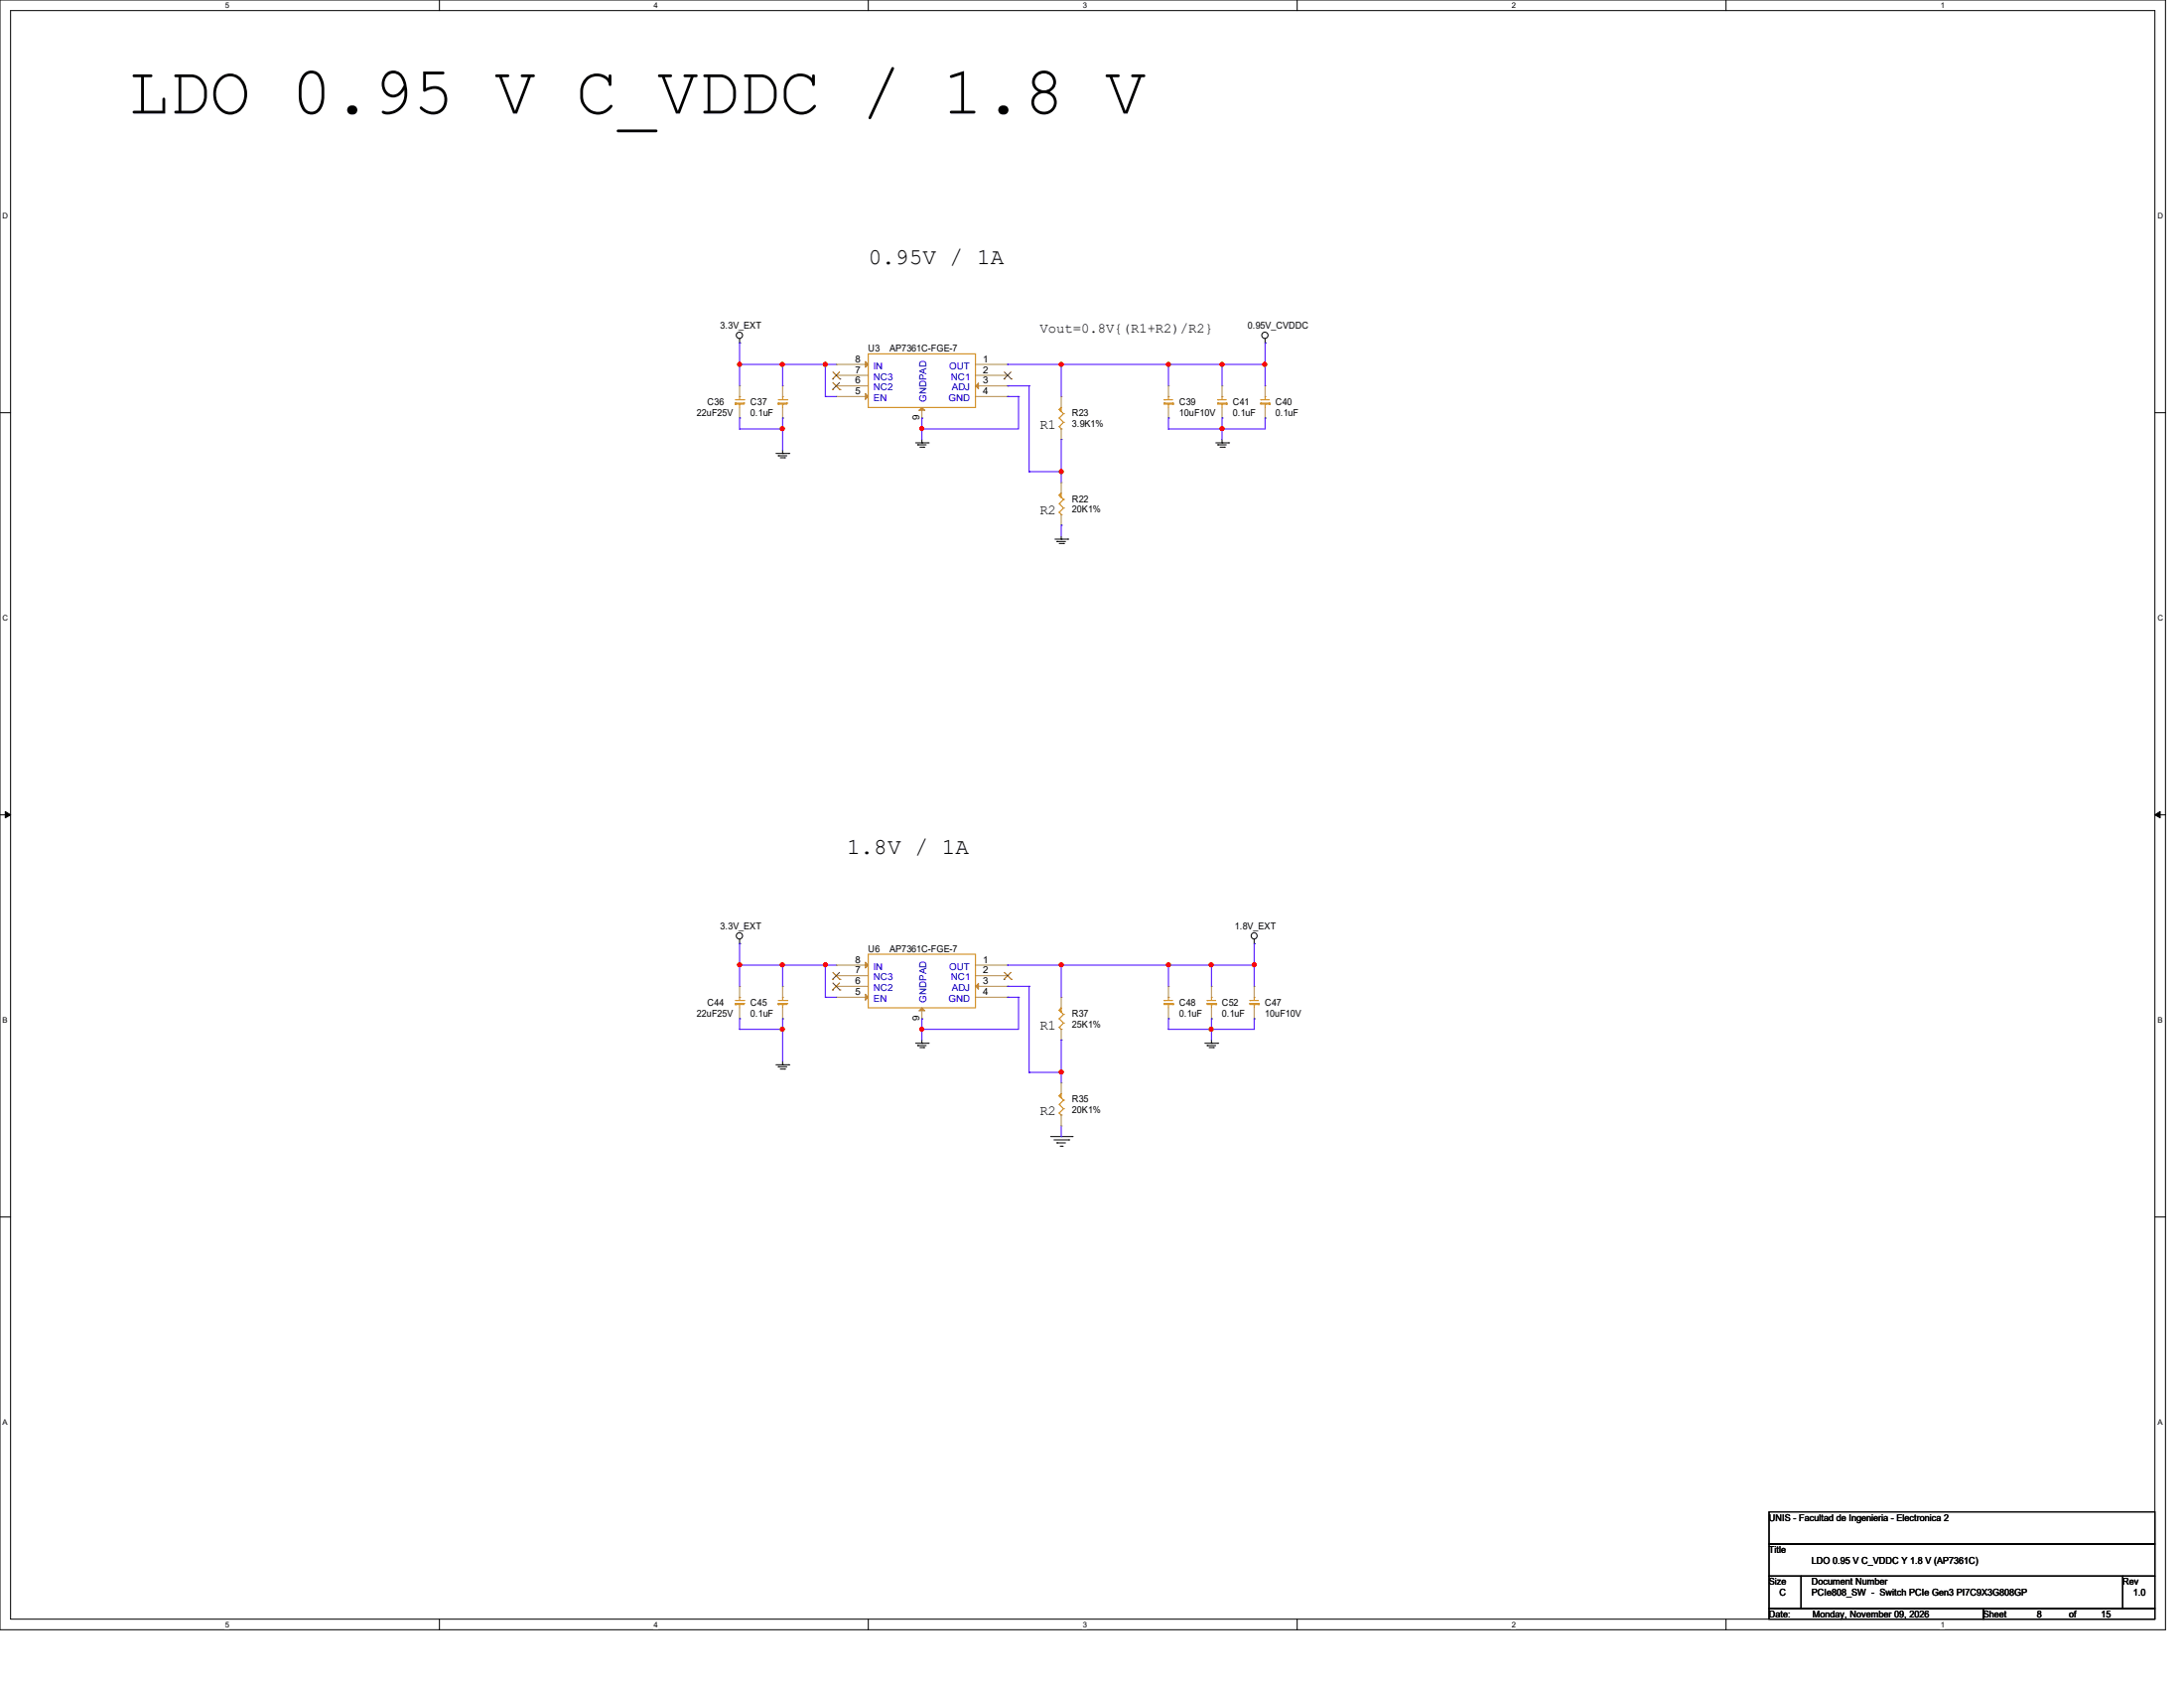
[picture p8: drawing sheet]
<svg xmlns="http://www.w3.org/2000/svg" width="279mm" height="216mm" viewBox="0 0 279 216" stroke-linecap="round" stroke-linejoin="round" font-family="sans-serif">
<path d="M0 0h277v208.4h-277zM1.4 1.4h274.3v205.7h-274.3z" fill="none" stroke="#000" stroke-width=".13"/>
<g fill="#fff">
<path d="M28.8 .1h.5v1.1h-.5z"/>
<path d="M28.8 207.2h.5v1.1h-.5z"/>
</g>
<path d="M56.2 0v1.4M56.2 207.1v1.3" fill="none" stroke="#000" stroke-width=".13"/>
<g fill="#fff">
<path d="M83.7 .1h.5v1.1h-.5z"/>
<path d="M83.7 207.2h.5v1.1h-.5z"/>
</g>
<path d="M111.1 0v1.4M111.1 207.1v1.3" fill="none" stroke="#000" stroke-width=".13"/>
<g fill="#fff">
<path d="M138.5 .1h.6v1.1h-.6z"/>
<path d="M138.5 207.2h.6v1.1h-.6z"/>
</g>
<path d="M165.9 0v1.4M165.9 207.1v1.3" fill="none" stroke="#000" stroke-width=".13"/>
<g fill="#fff">
<path d="M193.4 .1h.5v1.1h-.5z"/>
<path d="M193.4 207.2h.5v1.1h-.5z"/>
</g>
<path d="M220.8 0v1.4M220.8 207.1v1.3" fill="none" stroke="#000" stroke-width=".13"/>
<g fill="#fff">
<path d="M248.2 .1h.6v1.1h-.6z"/>
<path d="M248.2 207.2h.6v1.1h-.6z"/>
<path d="M.3 27.1h.8v1.1h-.8z"/>
<path d="M276 27.1h.7v1.1h-.7z"/>
<path d="M.3 78.5h.8v1.1h-.8z"/>
<path d="M276 78.5h.7v1.1h-.7z"/>
</g>
<path d="M0 52.8h1.4M275.7 52.8h1.3" fill="none" stroke="#000" stroke-width=".13"/>
<g fill="#fff">
<path d="M.3 129.9h.7v1.1h-.7z"/>
<path d="M276 129.9h.6v1.1h-.6z"/>
</g>
<path d="M0 104.2h1.4M275.7 104.2h1.3" fill="none" stroke="#000" stroke-width=".13"/>
<path d="M.7 103.8l.7 .4-.7 .4zM275.7 104.2l.7-.4v.8z" fill="#000" stroke="#000" stroke-width=".13"/>
<g fill="#fff">
<path d="M.3 181.4h.7v1.1h-.7z"/>
<path d="M276 181.4h.6v1.1h-.6z"/>
</g>
<g fill="none" stroke="#000" stroke-width=".13">
<path d="M94.6 43.9h.1M94.6 43.3v.6M99.3 58h1.6M99.6 58.3h.1M99.6 58.3h1.1M99.8 58.5h.6M100.1 58h.1M100.1 57.6v.4M100.4 58.5h.1M100.9 58h.1M117.1 56.6h1.6M117.4 56.9h.1"/>
<path d="M117.4 56.9h1.1M117.7 57.2h.5M117.9 56.6h.1M117.9 56.2v.4M118.2 57.2h.1M118.7 56.6h.1M155.5 56.6h1.7M155.8 56.9h.1M155.8 56.9h1.1M156.1 57.2h.5M156.3 56.6h.1M156.3 56.2v.4"/>
<path d="M156.6 57.2h.1M157.2 56.6h.1M161.8 43.9h.1M161.8 43.3v.6M135 69h1.6M135.2 69.3h.1M135.2 69.3h1.1M135.5 69.5h.6M135.8 69h.1M135.8 68.6v.4M136.1 69.5h.1M136.6 69h.1"/>
<path d="M94.6 120.7h.1M94.6 120.1v.6M99.3 136.2h1.6M99.6 136.4h.1M99.6 136.4h1.1M99.8 136.7h.6M100.1 136.2h.1M100.1 135.8v.4M100.4 136.7h.1M100.9 136.2h.1M117.1 133.4h1.6M117.4 133.7h.1"/>
<path d="M117.4 133.7h1.1M117.7 134h.5M117.9 133.4h.1M117.9 133v.4M118.2 134h.1M118.7 133.4h.1M154.1 133.4h1.7M154.4 133.7h.1M154.4 133.7h1.1M154.7 134h.5M155 133.4h.1M155 133v.4"/>
<path d="M155.2 134h.1M155.8 133.4h.1M160.4 120.7h.1M160.4 120.1v.6M0 155.7h1.4M134.4 145.4h2.8M134.8 145.8h1.9M135.2 146.2h.1M135.2 146.2h1.1M135.6 146.6h.3M135.9 146.6h.1M136.7 145.8h.1"/>
<path d="M137.2 145.4h.1M275.7 155.7h1.3M226.3 193.4h49.4v4.1h-49.4zM226.3 197.5h49.4v4.1h-49.4zM226.3 201.6h4.1v4.1h-4.1zM226.3 205.7h27.4v1.4h-27.4zM230.4 201.6h41.2v4.1h-41.2zM253.7 205.7h22v1.4h-22zM271.6 201.6h4.1v4.1h-4.1z"/>
<circle cx="94.6" cy="42.9" r=".4"/>
<circle cx="161.8" cy="42.9" r=".4"/>
<circle cx="94.6" cy="119.7" r=".4"/>
<circle cx="160.4" cy="119.7" r=".39"/>
</g>
<g fill="none" stroke="#cc8006" stroke-width=".13">
<path d="M94.1 51.7h.1M94.1 51.6h.1M94.1 51.1h1.1M94.1 51.6h1.1M94.1 51.6v.1M94.6 51.7h.1M94.6 50.7h.1M94.6 50.7v.4M94.6 51.7v.4M95.2 51.1h.1M95.2 51.6h.1M95.2 51.6v.1h-1.1"/>
<path d="M99.6 51.7h.1M99.6 51.6h.1M99.6 51.1h1.1M99.6 51.6h1.1M99.6 51.6v.1M100.1 51.7h.1M100.1 50.7h.1M100.1 50.7v.4M100.1 51.7v.4M100.7 51.1h.1M100.7 51.6h.1M100.7 51.6v.1h-1.1"/>
<path d="M111.1 45.3h13.7v6.8h-13.7zM135.5 52.4h.1M135.5 53.5h.1M135.5 54.6h.1M135.5 52.4l.6 .5M135.5 53.5l.6 .5M135.5 54.6l.3 .3M135.8 54.9h.1M135.8 52.1l-.3 .3M136.1 52.9h.1M136.1 54h.1M136.1 52.9l-.6 .6"/>
<path d="M136.1 54l-.6 .6M148.9 51.1h.1M148.9 51.6h.1M148.9 51.6v.1h1.1M148.9 51.1h1.1M148.9 51.6h1.1M149.5 51.7h.1M149.5 50.7h.1M149.5 50.7v.4M149.5 51.7v.4M150 51.7h.1M150 51.6h.1"/>
<path d="M150 51.6v.1M155.8 51.1h.1M155.8 51.6h.1M155.8 51.6v.1h1.1M155.8 51.1h1.1M155.8 51.6h1.1M156.3 51.7h.1M156.3 50.7h.1M156.3 50.7v.4M156.3 51.7v.4M156.9 51.7h.1M156.9 51.6h.1"/>
<path d="M156.9 51.6v.1M161.3 51.1h.1M161.3 51.6h.1M161.3 51.6v.1h1.1M161.3 51.1h1.1M161.3 51.6h1.1M161.8 51.7h.1M161.8 50.7h.1M161.8 50.7v.4M161.8 51.7v.4M162.4 51.7h.1M162.4 51.6h.1"/>
<path d="M162.4 51.6v.1M135.5 63.3h.1M135.5 64.4h.1M135.5 65.5h.1M135.5 63.3l.6 .6M135.5 64.4l.6 .6M135.5 65.5l.3 .3M135.8 65.8h.1M135.8 63.1l-.3 .2M136.1 63.9h.1M136.1 65h.1M136.1 63.9l-.6 .5"/>
<path d="M136.1 65l-.6 .5M94.1 128.5h.1M94.1 128.4h.1M94.1 128h1.1M94.1 128.4h1.1M94.1 128.4v.1M94.6 128.5h.1M94.6 127.6h.1M94.6 127.6v.4M94.6 128.5v.4M95.2 128h.1M95.2 128.4h.1"/>
<path d="M95.2 128.4v.1h-1.1M99.6 128.5h.1M99.6 128.4h.1M99.6 128h1.1M99.6 128.4h1.1M99.6 128.4v.1M100.1 128.5h.1M100.1 127.6h.1M100.1 127.6v.4M100.1 128.5v.4M100.7 128h.1M100.7 128.4h.1"/>
<path d="M100.7 128.4v.1h-1.1M111.1 122h13.7v6.9h-13.7zM135.5 129.2h.1M135.5 130.3h.1M135.5 131.4h.1M135.5 129.2l.6 .6M135.5 130.3l.6 .6M135.5 131.4l.3 .3M135.8 131.7h.1M135.8 128.9l-.3 .3M135.8 139.9l-.3 .3M136.1 129.8h.1"/>
<path d="M136.1 130.9h.1M136.1 129.8l-.6 .5M136.1 130.9l-.6 .5M148.9 128h.1M148.9 128.4h.1M148.9 128.4v.1h1.1M148.9 128h1.1M148.9 128.4h1.1M149.5 128.5h.1M149.5 127.6h.1M149.5 127.6v.4M149.5 128.5v.4"/>
<path d="M150 128.5h.1M150 128.4h.1M150 128.4v.1M154.4 128h.1M154.4 128.4h.1M154.4 128.4v.1h1.1M154.4 128h1.1M154.4 128.4h1.1M155 128.5h.1M155 127.6h.1M155 127.6v.4M155 128.5v.4"/>
<path d="M155.5 128.5h.1M155.5 128.4h.1M155.5 128.4v.1M159.9 128h.1M159.9 128.4h.1M159.9 128.4v.1h1.1M159.9 128h1.1M159.9 128.4h1.1M160.4 128.5h.1M160.4 127.6h.1M160.4 127.6v.4M160.4 128.5v.4"/>
<path d="M161 128.5h.1M161 128.4h.1M161 128.4v.1M135.5 140.2h.1M135.5 141.3h.1M135.5 142.4h.1M135.5 140.2l.6 .5M135.5 141.3l.6 .5M135.5 142.4l.3 .2M135.8 142.6h.1M136.1 140.7h.1M136.1 141.8h.1"/>
<path d="M136.1 140.7l-.6 .6M136.1 141.8l-.6 .6"/>
</g>
<g fill="#cc8006" stroke="#cc8006" stroke-width=".13">
<path d="M135.8 128.9v.6l-.3-.3 .3 .3-.3-.3z" fill-rule="evenodd"/>
<path d="M135.5 63.3l.3-.2v.5z" fill-rule="evenodd"/>
<path d="M135.5 52.4l.3-.3v.6z" fill-rule="evenodd"/>
<path d="M135.8 139.9v.5l-.3-.2 .3 .2-.3-.2z" fill-rule="evenodd"/>
</g>
<g fill="none" stroke="#a84" stroke-width=".13">
<path d="M94.6 53.5h.1M94.6 49.4h.1M94.6 49.4v1.3M94.6 52.1v1.4M100.1 53.5h.1M100.1 49.4h.1M100.1 49.4v1.3M100.1 52.1v1.4M107 46.6h.1M107 48h.1M107 49.4h.1M107 50.7h.1"/>
<path d="M107 46.6h4.1M107 48h4.1M107 49.4h4.1M107 50.7h4.1M117.9 53.5h.1M117.9 52.1v1.4M124.8 46.6h4.1M124.8 48h4.1M124.8 49.4h4.1M124.8 50.7h4.1M128.9 46.6h.1M128.9 48h.1"/>
<path d="M128.9 49.4h.1M128.9 50.7h.1M135.8 50.7h.1M135.8 56.2h.1M135.8 50.7v1.4M135.8 54.9v1.3M149.5 53.5h.1M149.5 49.4h.1M149.5 49.4v1.3M149.5 52.1v1.4M156.3 53.5h.1M156.3 49.4h.1"/>
<path d="M156.3 49.4v1.3M156.3 52.1v1.4M161.8 53.5h.1M161.8 49.4h.1M161.8 49.4v1.3M161.8 52.1v1.4M135.8 61.7h.1M135.8 67.2h.1M135.8 61.7v1.4M135.8 65.8v1.4M94.6 130.3h.1M94.6 126.2h.1"/>
<path d="M94.6 126.2v1.4M94.6 128.9v1.4M100.1 130.3h.1M100.1 126.2h.1M100.1 126.2v1.4M100.1 128.9v1.4M107 123.4h.1M107 124.8h.1M107 126.2h.1M107 127.6h.1M107 123.4h4.1M107 124.8h4.1"/>
<path d="M107 126.2h4.1M107 127.6h4.1M117.9 130.3h.1M117.9 128.9v1.4M124.8 123.4h4.1M124.8 124.8h4.1M124.8 126.2h4.1M124.8 127.6h4.1M128.9 123.4h.1M128.9 124.8h.1M128.9 126.2h.1M128.9 127.6h.1"/>
<path d="M135.8 127.6h.1M135.8 133h.1M135.8 138.5h.1M135.8 127.6v1.3M135.8 131.7v1.3M135.8 138.5v1.4M149.5 130.3h.1M149.5 126.2h.1M149.5 126.2v1.4M149.5 128.9v1.4M155 130.3h.1M155 126.2h.1"/>
<path d="M155 126.2v1.4M155 128.9v1.4M160.4 130.3h.1M160.4 126.2h.1M160.4 126.2v1.4M160.4 128.9v1.4M135.8 144h.1M135.8 142.6v1.4"/>
</g>
<g fill="none" stroke="#804000" stroke-width=".13">
<path d="M106.5 48.5h.1M106.5 49.8h.1M106.6 47.6l.8 .9M106.6 48.9l.8 .9M107.4 47.6l-.9 .9M107.4 48.9l-.9 .9M107.4 48.5h.1M107.4 49.8h.1M128.4 48.5h.1M128.5 47.6l.9 .9M129.3 47.6l-.9 .9M129.4 48.5h.1"/>
<path d="M106.5 125.3h.1M106.5 126.6h.1M106.6 124.4l.8 .9M106.6 125.7l.8 .9M107.4 124.4l-.9 .9M107.4 125.7l-.9 .9M107.4 125.3h.1M107.4 126.6h.1M128.4 125.3h.1M128.5 124.4l.9 .9M129.3 124.4l-.9 .9M129.4 125.3h.1"/>
</g>
<g fill="#a84" stroke="#a84" stroke-width=".13">
<path d="M124.8 126.2l.4-.4v.7z"/>
<path d="M110.7 123.1l.4 .3-.4 .4z"/>
<path d="M110.7 127.2l.4 .4-.4 .3z"/>
<path d="M117.6 129.3l.3-.4 .4 .4z"/>
<path d="M125.2 49v.7l-.4-.3z"/>
<path d="M110.7 46.2l.4 .4-.4 .4z"/>
<path d="M110.7 50.3l.4 .4-.4 .4z"/>
<path d="M117.6 52.5l.3-.4 .4 .4z"/>
</g>
<g fill="none" stroke="#4200ff" stroke-width=".13">
<path d="M94.6 43.9h.1M94.6 46.6h.1M94.6 53.5h.1M94.6 54.9h.1M94.6 43.9v5.5M94.6 53.5v1.4M94.6 46.6h12.4M94.6 54.9h5.5M100.1 46.6h.1M100.1 53.5h.1M100.1 54.9h.1M100.1 46.6v2.8"/>
<path d="M100.1 53.5v4.1M105.6 46.6h.1M105.6 50.7h.1M105.6 46.6v4.1M105.6 50.7h1.4M117.9 53.5h.1M117.9 54.9h.1M117.9 53.5v2.7M128.9 46.6h.1M128.9 49.4h.1M128.9 50.7h.1M128.9 46.6h32.9"/>
<path d="M128.9 49.4h2.8M128.9 50.7h1.4M130.3 50.7h.1M130.3 50.7v4.2h-12.4M131.7 49.4h.1M131.7 49.4v10.9M135.8 46.6h.1M135.8 56.2h.1M135.8 46.6v4.1M135.8 56.2v5.5M149.5 46.6h.1M149.5 53.5h.1"/>
<path d="M149.5 54.9h.1M149.5 46.6v2.8M149.5 53.5v1.4M156.3 46.6h.1M156.3 53.5h.1M156.3 54.9h.1M156.3 46.6v2.8M156.3 53.5v2.7M161.8 43.9h.1M161.8 46.6h.1M161.8 53.5h.1M161.8 43.9v5.5"/>
<path d="M161.8 53.5v1.4h-12.3M131.7 60.3h.1M131.7 60.3h4.1M135.8 60.3h.1M135.8 67.2h.1M135.8 67.2v1.4M94.6 120.7h.1M94.6 123.4h.1M94.6 130.3h.1M94.6 131.7h.1M94.6 120.7v5.5M94.6 130.3v1.4"/>
<path d="M94.6 123.4h12.4M94.6 131.7h5.5M100.1 123.4h.1M100.1 130.3h.1M100.1 131.7h.1M100.1 123.4v2.8M100.1 130.3v5.5M105.6 123.4h.1M105.6 127.6h.1M105.6 123.4v4.2M105.6 127.6h1.4M117.9 130.3h.1"/>
<path d="M117.9 131.7h.1M117.9 130.3v2.7M128.9 123.4h.1M128.9 126.2h.1M128.9 127.6h.1M128.9 123.4h31.5M128.9 126.2h2.8M128.9 127.6h1.4M130.3 127.6h.1M130.3 127.6v4.1h-12.4M131.7 126.2h.1M131.7 137.2h.1"/>
<path d="M131.7 126.2v11M131.7 137.2h4.1M135.8 123.4h.1M135.8 133h.1M135.8 137.2h.1M135.8 123.4v4.2M135.8 133v5.5M149.5 123.4h.1M149.5 130.3h.1M149.5 131.7h.1M149.5 123.4v2.8M149.5 130.3v1.4"/>
<path d="M155 123.4h.1M155 130.3h.1M155 131.7h.1M155 123.4v2.8M155 130.3v2.7M160.4 120.7h.1M160.4 123.4h.1M160.4 130.3h.1M160.4 120.7v5.5M160.4 130.3v1.4h-10.9M135.8 145.4h.1M135.8 144v1.4"/>
</g>
<g fill="#f00" stroke="#f00" stroke-width=".13">
<circle cx="94.6" cy="46.6" r=".25"/>
<circle cx="105.6" cy="46.6" r=".25"/>
<circle cx="100.1" cy="46.6" r=".25"/>
<circle cx="149.5" cy="46.6" r=".25"/>
<circle cx="135.8" cy="46.6" r=".25"/>
<circle cx="161.8" cy="46.6" r=".25"/>
<circle cx="156.3" cy="46.6" r=".25"/>
<circle cx="100.1" cy="54.8" r=".25"/>
<circle cx="117.9" cy="54.8" r=".24"/>
<circle cx="156.3" cy="54.8" r=".25"/>
<circle cx="135.8" cy="60.3" r=".25"/>
<circle cx="94.6" cy="123.4" r=".25"/>
<circle cx="105.6" cy="123.4" r=".25"/>
<circle cx="100.1" cy="123.4" r=".25"/>
<circle cx="149.5" cy="123.4" r=".25"/>
<circle cx="135.8" cy="123.4" r=".25"/>
<circle cx="160.4" cy="123.4" r=".25"/>
<circle cx="154.9" cy="123.4" r=".25"/>
<circle cx="100.1" cy="131.6" r=".25"/>
<circle cx="117.9" cy="131.6" r=".24"/>
<circle cx="154.9" cy="131.6" r=".25"/>
<circle cx="135.8" cy="137.1" r=".25"/>
</g>
<text font-size="8.8" x="16.4" y="14.5">LDO 0.95 V C_VDDC / 1.8 V</text>
<g font-size="2.9">
<text x="111.1" y="33.8">0.95V / 1A</text>
<text x="108.3" y="109.3">1.8V / 1A</text>
</g>
<g font-size="1.8">
<text x="133" y="42.5">Vout=0.8V{(R1+R2)/R2}</text>
<text x="133" y="54.9">R1</text>
<text x="133" y="65.8">R2</text>
<text x="133" y="131.7">R1</text>
<text x="133" y="142.7">R2</text>
</g>
<g font-size="1.2">
<text x="92.2" y="42">3.3V_EXT</text>
<text x="159.6" y="42">0.95V_CVDDC</text>
<text x="109.4" y="46.3">8</text>
<text x="109.4" y="47.7">7</text>
<text x="111.1" y="45">U3</text>
<text x="113.8" y="45">AP7361C-FGE-7</text>
<text x="125.8" y="46.3">1</text>
<text x="125.8" y="47.7">2</text>
<text x="89.2" y="53.3">22uF25V</text>
<text x="90.5" y="51.9">C36</text>
<text x="96" y="51.9">C37</text>
<text x="96" y="53.3">0.1uF</text>
<text x="109.4" y="49.1">6</text>
<text x="109.4" y="50.4">5</text>
<text x="117.6" y="53.8" transform="rotate(-90 117.6 53.8)">9</text>
<text x="125.8" y="49.1">3</text>
<text x="125.8" y="50.4">4</text>
<text x="137.2" y="53.3">R23</text>
<text x="150.9" y="51.9">C39</text>
<text x="150.9" y="53.3">10uF10V</text>
<text x="157.7" y="51.9">C41</text>
<text x="157.7" y="53.3">0.1uF</text>
<text x="163.2" y="51.9">C40</text>
<text x="163.2" y="53.3">0.1uF</text>
<text x="137.2" y="54.6">3.9K1%</text>
<text x="137.2" y="64.2">R22</text>
<text x="137.2" y="65.6">20K1%</text>
<text x="92.2" y="118.8">3.3V_EXT</text>
<text x="158" y="118.8">1.8V_EXT</text>
<text x="109.4" y="123.1">8</text>
<text x="109.4" y="124.5">7</text>
<text x="109.4" y="125.9">6</text>
<text x="111.1" y="121.8">U6</text>
<text x="113.8" y="121.8">AP7361C-FGE-7</text>
<text x="125.8" y="123.1">1</text>
<text x="125.8" y="124.5">2</text>
<text x="125.8" y="125.9">3</text>
<text x="89.2" y="130">22uF25V</text>
<text x="90.5" y="128.7">C44</text>
<text x="96" y="128.7">C45</text>
<text x="96" y="130">0.1uF</text>
<text x="109.4" y="127.3">5</text>
<text x="117.6" y="130.6" transform="rotate(-90 117.6 130.6)">9</text>
<text x="125.8" y="127.3">4</text>
<text x="137.2" y="130">R37</text>
<text x="137.2" y="131.4">25K1%</text>
<text x="150.9" y="128.7">C48</text>
<text x="150.9" y="130">0.1uF</text>
<text x="156.3" y="128.7">C52</text>
<text x="156.3" y="130">0.1uF</text>
<text x="161.8" y="128.7">C47</text>
<text x="161.8" y="130">10uF10V</text>
<text x="137.2" y="141">R35</text>
<text x="137.2" y="142.4">20K1%</text>
<text x="226.3" y="194.5">UNIS - Facultad de Ingenieria - Electronica 2</text>
<text x="226.3" y="198.6">Title</text>
<text x="226.3" y="202.7">Size</text>
<text x="231.8" y="200">LDO 0.95 V C_VDDC Y 1.8 V (AP7361C)</text>
<text x="231.8" y="202.7">Document Number</text>
<text x="271.6" y="202.7">Rev</text>
<text x="226.3" y="206.9">Date:</text>
<text x="227.7" y="204.1">C</text>
<text x="231.8" y="204.1">PCIe808_SW - Switch PCIe Gen3 PI7C9X3G808GP</text>
<text x="231.9" y="206.9">Monday, November 09, 2026</text>
<text x="253.7" y="206.9">Sheet</text>
<text x="260.6" y="206.9">8</text>
<text x="264.7" y="206.9">of</text>
<text x="268.8" y="206.9">15</text>
<text x="272.9" y="204.1">1.0</text>
</g>
<g font-size="1.2" fill="#00c">
<text x="111.8" y="47.2">IN</text>
<text x="121.5" y="47.2">OUT</text>
<text x="111.8" y="48.6">NC3</text>
<text x="111.8" y="50">NC2</text>
<text x="111.8" y="51.3">EN</text>
<text x="118.5" y="51.4" transform="rotate(-90 118.5 51.4)">GNDPAD</text>
<text x="121.4" y="51.3">GND</text>
<text x="121.7" y="48.6">NC1</text>
<text x="121.8" y="50">ADJ</text>
<text x="111.8" y="124">IN</text>
<text x="111.8" y="125.4">NC3</text>
<text x="121.5" y="124">OUT</text>
<text x="121.7" y="125.4">NC1</text>
<text x="111.8" y="126.7">NC2</text>
<text x="111.8" y="128.1">EN</text>
<text x="118.5" y="128.2" transform="rotate(-90 118.5 128.2)">GNDPAD</text>
<text x="121.4" y="128.1">GND</text>
<text x="121.8" y="126.7">ADJ</text>
</g>
<g font-size="1">
<text x="28.8" y="1">5</text>
<text x="83.7" y="1">4</text>
<text x="138.5" y="1">3</text>
<text x="193.4" y="1">2</text>
<text x="248.2" y="1">1</text>
<text x=".3" y="27.9">D</text>
<text x="276" y="27.9">D</text>
<text x=".3" y="79.4">C</text>
<text x="276" y="79.4">C</text>
<text x=".3" y="130.8">B</text>
<text x="276" y="130.8">B</text>
<text x=".3" y="182.2">A</text>
<text x="276" y="182.2">A</text>
<text x="28.8" y="208.1">5</text>
<text x="83.7" y="208.1">4</text>
<text x="138.5" y="208.1">3</text>
<text x="193.4" y="208.1">2</text>
<text x="248.2" y="208.1">1</text>
</g>
</svg>
